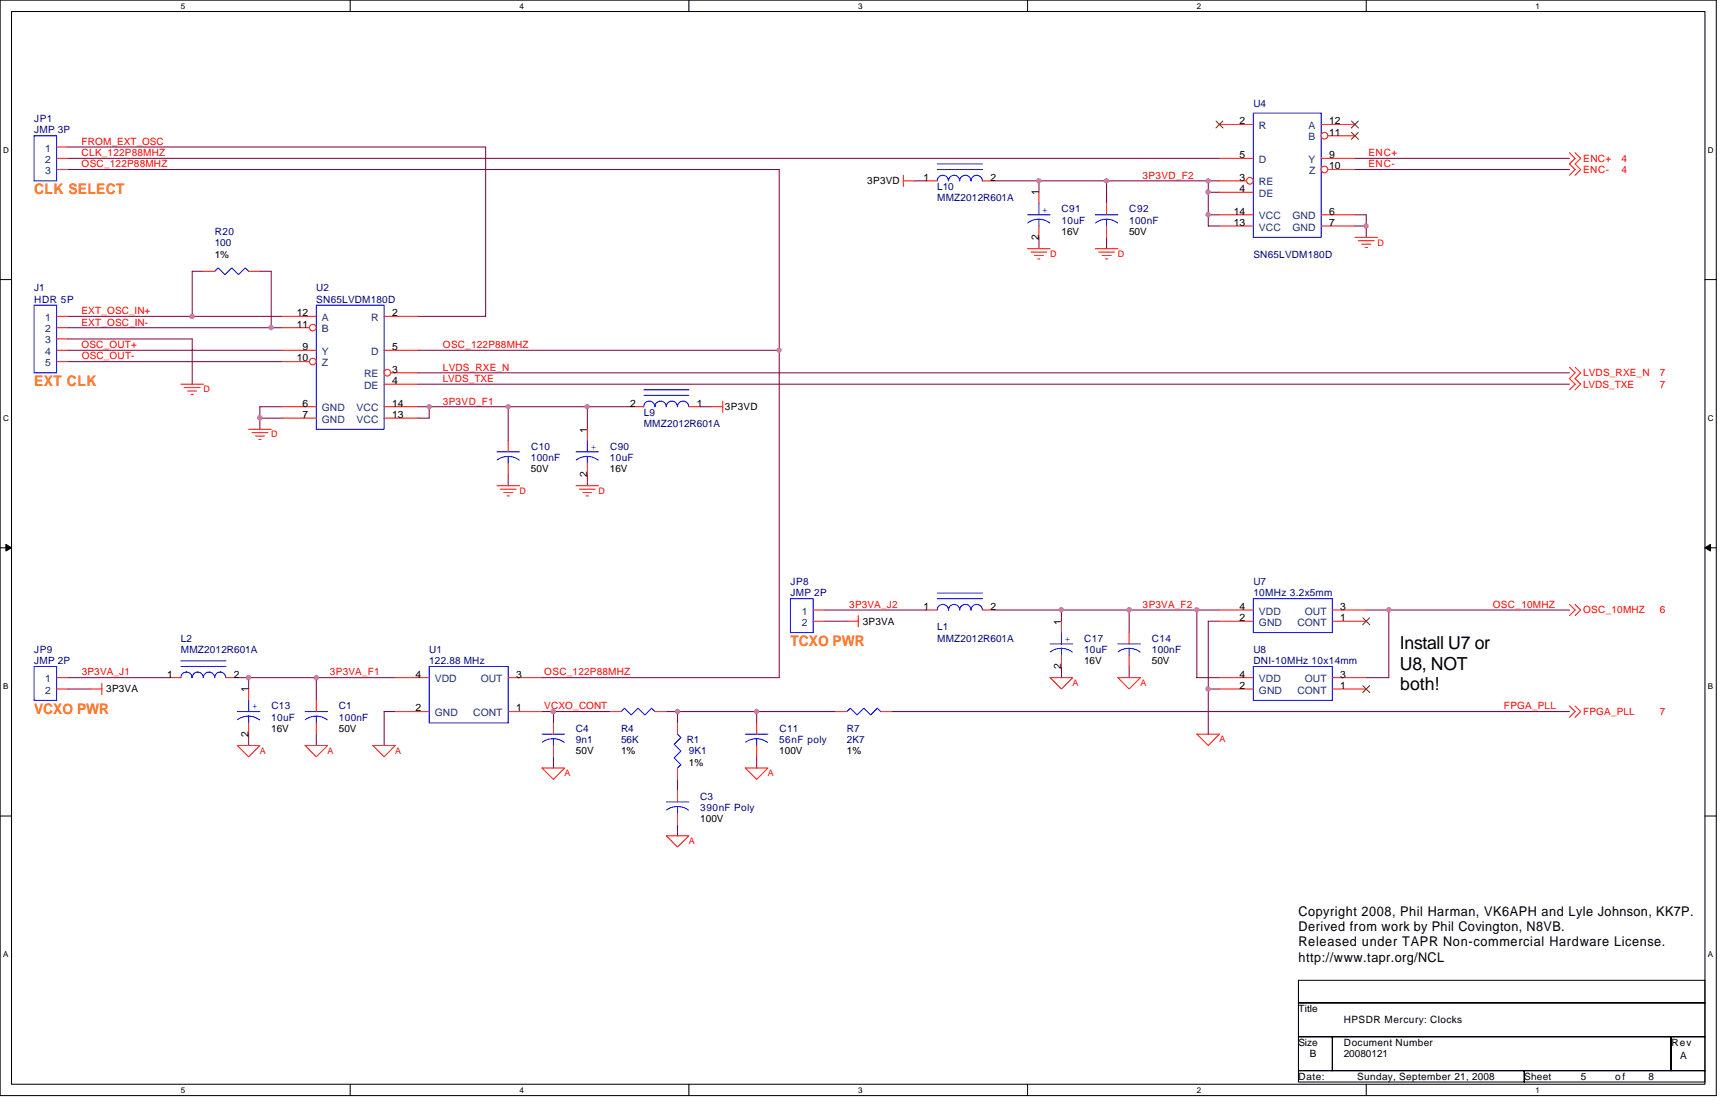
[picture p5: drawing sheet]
<svg xmlns="http://www.w3.org/2000/svg" width="432mm" height="279mm" viewBox="0 0 432 279" stroke-linecap="round" stroke-linejoin="round" font-family="sans-serif">
<path d="M0 0h428.6v273.6h-428.6zM2.9 2.9h422.9v267.8h-422.9z" fill="none" stroke="#000" stroke-width=".25"/>
<g fill="#fff">
<path d="M45.2 .4h1.1v2.2h-1.1z"/>
<path d="M45.2 271.1h1.1v2.2h-1.1z"/>
</g>
<path d="M87.5 0v2.9M87.5 270.7v2.9" fill="none" stroke="#000" stroke-width=".25"/>
<g fill="#fff">
<path d="M129.8 .4h1.1v2.2h-1.1z"/>
<path d="M129.8 271.1h1.1v2.2h-1.1z"/>
</g>
<path d="M172 0v2.9M172 270.7v2.9" fill="none" stroke="#000" stroke-width=".25"/>
<g fill="#fff">
<path d="M214.3 .4h1.1v2.2h-1.1z"/>
<path d="M214.3 271.1h1.1v2.2h-1.1z"/>
</g>
<path d="M256.6 0v2.9M256.6 270.7v2.9" fill="none" stroke="#000" stroke-width=".25"/>
<g fill="#fff">
<path d="M298.9 .4h1.1v2.2h-1.1z"/>
<path d="M298.9 271.1h1.1v2.2h-1.1z"/>
</g>
<path d="M341.2 0v2.9M341.2 270.7v2.9" fill="none" stroke="#000" stroke-width=".25"/>
<g fill="#fff">
<path d="M383.5 .4h1.1v2.2h-1.1z"/>
<path d="M383.5 271.1h1.1v2.2h-1.1z"/>
<path d="M.8 36.3h1.4v2.3h-1.4z"/>
<path d="M426.5 36.3h1.4v2.3h-1.4z"/>
<path d="M.8 103.3h1.4v2.2h-1.4z"/>
<path d="M426.5 103.3h1.4v2.2h-1.4z"/>
</g>
<path d="M0 69.8h2.9M425.8 69.8h2.8" fill="none" stroke="#000" stroke-width=".25"/>
<g fill="#fff">
<path d="M.8 170.2h1.3v2.3h-1.3z"/>
<path d="M426.5 170.2h1.3v2.3h-1.3z"/>
</g>
<path d="M0 136.8h2.9M425.8 136.8h2.8" fill="none" stroke="#000" stroke-width=".25"/>
<path d="M1.5 135.9l1.4 .9-1.4 .8zM425.8 136.8l1.4-.9v1.7z" fill="#000" stroke="#000" stroke-width=".25"/>
<g fill="#fff">
<path d="M.8 237.2h1.3v2.2h-1.3z"/>
<path d="M426.5 237.2h1.3v2.2h-1.3z"/>
</g>
<path d="M0 203.8h2.9M425.8 203.8h2.8M324.3 244.8h101.5v5.6h-101.5zM324.3 250.4h101.5v8.5h-101.5zM324.3 258.9h8.4v8.4h-8.4zM332.7 258.9h84.6v8.4h-84.6zM417.3 258.9h8.5v8.4h-8.5zM324.3 267.3h56.4v2.9h-56.4zM380.7 267.3h45.1v2.9h-45.1z" fill="none" stroke="#000" stroke-width=".25"/>
<g fill="none" stroke="#800040" stroke-width=".25">
<path d="M17 36.7h104.3v42.3h-16.9M17 39.5h287.5M338.4 39.5h53.6M17 42.3h177.6v126.9h-59.2M228.4 45.2h2.9M248.2 45.2h11.3v2.8M259.5 45.2h16.9v5.6M259.5 59.3v2.8M276.4 45.2h28.1M276.4 59.3v2.8M301.8 45.2v11.2h2.7M301.8 53.6h2.7"/>
<path d="M301.8 48h2.7M338.4 42.3h53.6M338.4 56.4h2.8M338.4 53.6h2.8v5.7M17 79h53.5M50.8 67.7h-2.8v11.3M64.9 67.7h2.8v14.1M17 90.3h53.5M17 84.6h31v11.3M17 87.5h53.5M17 81.8h53.5M104.4 87.5h90.2"/>
<path d="M104.4 95.9h287.6M104.4 93.1h287.6M64.9 104.4h5.6M70.5 101.6h-5.6v5.6M104.4 101.6h2.8v2.8h-2.8M107.2 101.6h19.7v8.4M126.9 101.6h19.8v5.6M126.9 118.5v2.8M146.7 101.6h11.2M146.7 118.5v2.8M174.9 101.6h2.8M205.9 152.3h25.4"/>
<path d="M205.9 155.1h5.6M248.2 152.3h56.3M265.1 152.3v2.8M282 152.3v5.6M298.9 152.3v16.9h5.6M304.5 155.1h-2.7v28.2M341.2 152.3h50.8M346.8 152.3v16.9h-5.6M17 169.2h25.3M17 172h5.6M59.3 169.2h39.4M62.1 169.2v2.8"/>
<path d="M79 169.2v5.7M98.7 177.7h-2.8v8.4M135.4 177.7h16.9M138.2 177.7v2.8M166.4 177.7h42.3M169.2 177.7v2.8M189 177.7v2.8M222.8 177.7h169.2M265.1 166.4v2.8M282 166.4v2.8M301.8 172h2.7M62.1 183.3v2.8"/>
<path d="M79 183.3v2.8M138.2 189v2.8M169.2 194.6v2.8M189 189v2.8M169.2 205.9v2.8"/>
</g>
<g fill="none" stroke="#f00" stroke-width=".25">
<path d="M14.1 36.7h2.9M14.1 39.5h2.9M392 38.1l1.4 1.4-1.4 1.4 1.4 1.4-1.4 1.5M393.4 38.1l1.4 1.4-1.4 1.4 1.4 1.4-1.4 1.5M14.1 42.3h2.9M225.6 45.2h2.8M225.6 43.8v2.8M231.3 45.2h2.8M245.4 45.2h2.8M259.5 48v2.8M259.5 56.4v2.9M276.4 50.8v2.8"/>
<path d="M276.4 56.4v2.9M338.4 59.3h5.6M14.1 79h2.9M50.8 67.7h2.8M62.1 67.7h2.8M256.6 62.1h5.7M257.5 62.9h3.9M258.3 63.8h2.3M259.2 64.6h.5M273.6 62.1h5.6M274.4 62.9h3.9M275.3 63.8h2.2"/>
<path d="M276.1 64.6h.5M339.2 60.1h4M340.1 61h2.2M340.9 61.8h.6M14.1 81.8h2.9M14.1 84.6h2.9M14.1 87.5h2.9M14.1 90.3h2.9M45.2 95.9h5.6M46 96.8h4M46.9 97.6h2.2M47.7 98.5h.6"/>
<path d="M392 91.7l1.4 1.4-1.4 1.4 1.4 1.4-1.4 1.4M393.4 91.7l1.4 1.4-1.4 1.4 1.4 1.4-1.4 1.4M62.1 107.2h5.6M62.9 108h4M63.8 108.9h2.2M64.6 109.7h.6M126.9 110v2.8M126.9 115.7v2.8M157.9 101.6h2.9M172 101.6h2.9M177.7 101.6h2.8M180.5 100.2v2.8"/>
<path d="M124.1 121.3h5.7M125 122.1h3.9M125.8 123h2.3M126.7 123.8h.5M143.8 121.3h5.7M144.7 122.1h3.9M145.5 123h2.3M146.4 123.8h.5M203.1 155.1h2.8M203.1 152.3h2.8M211.5 155.1h2.8M214.3 153.7v2.8"/>
<path d="M231.3 152.3h2.8M245.4 152.3h2.8M265.1 155.1v2.8M282 157.9v2.9M304.5 155.1h8.5M304.5 152.3h8.5M332.7 155.1h8.5M332.7 152.3h8.5M392 150.9l1.4 1.4-1.4 1.4M393.4 150.9l1.4 1.4-1.4 1.4M14.1 172h2.9M14.1 169.2h2.9"/>
<path d="M22.6 172h2.8M25.4 170.6v2.8M62.1 172v2.9M79 174.9v2.8M262.3 169.2h5.6l-2.8 2.8zM265.1 163.6v2.8M279.2 169.2h5.6l-2.8 2.8zM282 163.6v2.8M304.5 172h8.5M304.5 169.2h8.5M332.7 172h8.5M332.7 169.2h8.5"/>
<path d="M392 176.3l1.4 1.4-1.4 1.4M393.4 176.3l1.4 1.4-1.4 1.4M59.3 186.1h5.6l-2.8 2.9zM62.1 180.5v2.8M76.2 186.1h5.6l-2.8 2.9zM79 180.5v2.8M93.1 186.1h5.6l-2.8 2.9zM135.4 191.8h5.6l-2.8 2.8zM138.2 180.5v2.8M138.2 186.1v2.9M169.2 197.4v2.8M186.1 191.8h5.7l-2.8 2.8z"/>
<path d="M189 180.5v2.8M189 186.1v2.9M298.9 183.3h5.6l-2.7 2.8zM166.4 208.7h5.6l-2.8 2.8zM169.2 203.1v2.8"/>
</g>
<g fill="none" stroke="#00f" stroke-width=".25">
<path d="M8.5 33.9h5.6v11.3h-5.6zM234.1 45.2a1.4 1.4 0 0 1 1.4-1.4 1.4 1.4 0 0 1 1.4 1.4 1.4 1.4 0 0 1 1.4-1.4 1.4 1.4 0 0 1 1.3 1.4M234.1 40.9h11.3M234.1 42.3h11.3M239.7 45.2a1.4 1.4 0 0 1 1.4-1.4 1.4 1.4 0 0 1 1.4 1.4 1.42 1.42 0 0 1 1.4-1.4 1.42 1.42 0 0 1 1.4 1.4M256.6 53.6h5.7M256.7 55.7l1.3-.7 1.4-.3 1.5 .3 1.3 .7M259.5 50.8v2.8M259.5 54.7v1.7M273.6 53.6h5.6M273.6 55.7a4.5 4.5 0 0 1 5.5 0M276.4 54.7v1.7"/>
<path d="M8.5 76.2h5.6v16.9h-5.6zM53.6 67.7l.9-.8 1.7 1.7 1.7-1.7 1.7 1.7 1.7-1.7 .8 .8M79 76.2h16.9v31h-16.9zM160.8 97.3h11.2M160.8 98.7h11.2M124.1 112.8h5.7M124.2 114.9a4.6 4.6 0 0 1 5.5 0M126.9 114v1.7M160.8 101.6a1.38 1.38 0 0 1 1.4-1.4 1.38 1.38 0 0 1 1.3 1.4M163.6 101.6a1.42 1.42 0 0 1 1.4-1.4 1.42 1.42 0 0 1 1.4 1.4 1.38 1.38 0 0 1 1.4-1.4 1.38 1.38 0 0 1 1.4 1.4M169.2 101.6a1.4 1.4 0 0 1 1.4-1.4 1.4 1.4 0 0 1 1.4 1.4M197.4 149.5h5.7v8.4h-5.7z"/>
<path d="M234.1 152.3a1.4 1.4 0 0 1 1.4-1.4 1.4 1.4 0 0 1 1.4 1.4 1.4 1.4 0 0 1 1.4-1.4 1.4 1.4 0 0 1 1.3 1.4M234.1 148.1h11.3M234.1 149.5h11.3M239.7 152.3a1.4 1.4 0 0 1 1.4-1.4 1.4 1.4 0 0 1 1.4 1.4 1.42 1.42 0 0 1 1.4-1.4 1.42 1.42 0 0 1 1.4 1.4M265.1 157.9v2.9M313 149.5h19.7v8.4h-19.7zM8.5 166.4h5.6v8.5h-5.6zM59.3 177.7h5.6M59.3 179.7l1.3-.7 1.5-.2 1.4 .3 1.3 .6M62.1 174.9v2.8M62.1 178.8v1.7M76.2 177.7h5.6"/>
<path d="M76.2 179.7a4.6 4.6 0 0 1 5.5 0M79 178.8v1.7M262.3 160.8h5.6M262.3 162.8l1.3-.7 1.5-.2 1.4 .2 1.3 .7M265.1 161.9v1.7M279.2 160.8h5.6M279.2 162.8a4.6 4.6 0 0 1 5.5 0M282 161.9v1.7M313 166.4h19.7v8.5h-19.7zM135.4 183.3h5.6M135.4 185.3l1.3-.6 1.5-.3 1.4 .3 1.3 .7M138.2 184.4v1.7"/>
<path d="M186.1 183.3h5.7M186.2 185.3l1.3-.6 1.5-.3 1.4 .3 1.3 .7M189 184.4v1.7M166.4 200.2h5.6M166.5 202.3a4.6 4.6 0 0 1 5.5 0M169.2 201.4v1.7"/>
</g>
<path d="M340.4 154.3l1.7 1.7M342.1 154.3l-1.8 1.7M340.4 171.2l1.7 1.7M342.1 171.2l-1.8 1.7" fill="none" stroke="#804000" stroke-width=".25"/>
<circle cx="78.1" cy="81.8" r=".83" fill="#fff" stroke="#f00" stroke-width=".25"/>
<path d="M70.5 79h8.5M95.9 79h8.5M70.5 81.8h6.8" fill="none" stroke="#f00" stroke-width=".25"/>
<circle cx="96.7" cy="93.1" r=".83" fill="#fff" stroke="#f00" stroke-width=".25"/>
<path d="M95.9 95.9h8.5M97.6 93.1h6.8M70.5 101.6h8.5" fill="none" stroke="#f00" stroke-width=".25"/>
<circle cx="78.1" cy="90.3" r=".83" fill="#fff" stroke="#f00" stroke-width=".25"/>
<path d="M70.5 90.3h6.8M70.5 87.5h8.5M95.9 87.5h8.5M70.5 104.4h8.5M95.9 101.6h8.5M95.9 104.4h8.5M152.3 177.7h2.8M163.6 177.7h2.8" fill="none" stroke="#f00" stroke-width=".25"/>
<path d="M313 28.2h16.9v31.1h-16.9zM155.1 177.7l.9-.9 1.6 1.7 1.7-1.7 1.7 1.7 1.7-1.7 .9 .9" fill="none" stroke="#00f" stroke-width=".25"/>
<circle cx="330.8" cy="33.9" r=".83" fill="#fff" stroke="#f00" stroke-width=".25"/>
<path d="M304.5 31.1h8.5M329.9 31.1h8.5M331.6 33.9h6.8" fill="none" stroke="#f00" stroke-width=".25"/>
<path d="M303.7 30.2l1.7 1.8M305.4 30.2l-1.7 1.8M337.5 33.1l1.8 1.7M337.5 30.2l1.8 1.8M339.2 33.1l-1.7 1.7M339.2 30.2l-1.7 1.8" fill="none" stroke="#804000" stroke-width=".25"/>
<circle cx="312.1" cy="45.1" r=".83" fill="#fff" stroke="#f00" stroke-width=".25"/>
<path d="M304.5 45.2h6.8M304.5 48h8.5M329.9 53.6h8.5" fill="none" stroke="#f00" stroke-width=".25"/>
<circle cx="330.8" cy="42.3" r=".83" fill="#fff" stroke="#f00" stroke-width=".25"/>
<g fill="none" stroke="#f00" stroke-width=".25">
<path d="M304.5 39.5h8.5M329.9 39.5h8.5M304.5 53.6h8.5M304.5 56.4h8.5M329.9 56.4h8.5M331.6 42.3h6.8M146.7 107.2v2.8M146.7 115.7v2.8M42.3 169.2h2.9M56.4 169.2h2.9M98.7 177.7h8.5M98.7 169.2h8.5"/>
<path d="M126.9 177.7h8.5M126.9 169.2h8.5M208.7 177.7h2.8M220 177.7h2.8M169.2 180.5v2.8M169.2 191.8v2.8"/>
</g>
<g fill="none" stroke="#00f" stroke-width=".25">
<path d="M143.8 112.8h5.7M143.9 114.9l1.3-.7 1.5-.2 1.4 .2 1.3 .7M146.7 110v2.8M146.7 114v1.7M45.2 169.2a1.4 1.4 0 0 1 1.4-1.4 1.4 1.4 0 0 1 1.4 1.4M45.2 165h11.2M45.2 166.4h11.2M48 169.2a1.38 1.38 0 0 1 1.4-1.4 1.38 1.38 0 0 1 1.4 1.4M50.8 169.2a1.4 1.4 0 0 1 1.4-1.4 1.4 1.4 0 0 1 1.4 1.4M53.6 169.2a1.38 1.38 0 0 1 1.4-1.4 1.38 1.38 0 0 1 1.4 1.4M107.2 166.4h19.7v14.1h-19.7zM211.5 177.7l.8-.9 1.7 1.7 1.7-1.7 1.7 1.7 1.7-1.7 .9 .9"/>
<path d="M169.2 183.3l.9 .8-1.7 1.7 1.7 1.7-1.7 1.7 1.7 1.7-.9 .9"/>
</g>
<g fill="#f0f" stroke="#f0f" stroke-width=".25">
<circle cx="282" cy="152.3" r=".56"/>
<circle cx="79" cy="169.2" r=".56"/>
<circle cx="62.1" cy="169.2" r=".56"/>
<circle cx="138.2" cy="177.7" r=".56"/>
<circle cx="346.8" cy="152.3" r=".56"/>
<circle cx="301.7" cy="45.1" r=".55"/>
<circle cx="341.2" cy="56.4" r=".55"/>
<circle cx="301.7" cy="53.6" r=".56"/>
<circle cx="301.7" cy="48" r=".56"/>
<circle cx="265" cy="152.3" r=".56"/>
<circle cx="298.9" cy="152.3" r=".55"/>
<circle cx="48" cy="79" r=".56"/>
<circle cx="64.9" cy="104.3" r=".56"/>
<circle cx="67.7" cy="81.8" r=".56"/>
<circle cx="194.6" cy="87.4" r=".55"/>
<circle cx="188.9" cy="177.7" r=".56"/>
<circle cx="301.7" cy="172" r=".55"/>
<circle cx="169.2" cy="177.7" r=".56"/>
<circle cx="276.4" cy="45.1" r=".55"/>
<circle cx="259.4" cy="45.1" r=".55"/>
<circle cx="146.6" cy="101.5" r=".55"/>
<circle cx="126.9" cy="101.5" r=".55"/>
<circle cx="107.2" cy="101.5" r=".55"/>
</g>
<g font-size="4.5">
<text x="349.6" y="162">Install U7 or</text>
<text x="349.6" y="167.2">U8, NOT</text>
<text x="349.7" y="172.3">both!</text>
</g>
<g font-size="3.6" fill="#ff8000">
<text x="8.5" y="48.6">CLK SELECT</text>
<text x="8.6" y="96.5">EXT CLK</text>
<text x="197.4" y="161.3">TCXO PWR</text>
<text x="8.5" y="178.3">VCXO PWR</text>
</g>
<g font-size="3.3">
<text x="324.3" y="228.6">Copyright 2008, Phil Harman, VK6APH and Lyle Johnson, KK7P.</text>
<text x="324.3" y="232.5">Derived from work by Phil Covington, N8VB.</text>
<text x="324.3" y="236.3">Released under TAPR Non-commercial Hardware License.</text>
<text x="324.3" y="240.2">http://www.tapr.org/NCL</text>
</g>
<g font-size="2.5" fill="#000080">
<text x="313" y="26.8">U4</text>
<text x="8.5" y="30.5">JP1</text>
<text x="8.5" y="33.3">JMP 3P</text>
<text x="234.1" y="47.4">L10</text>
<text x="234.1" y="50.2">MMZ2012R601A</text>
<text x="265.1" y="53">C91</text>
<text x="282" y="53">C92</text>
<text x="53.7" y="58.7">R20</text>
<text x="265.1" y="55.9">10uF</text>
<text x="282" y="55.9">100nF</text>
<text x="53.6" y="61.5">100</text>
<text x="313" y="64.3">SN65LVDM180D</text>
<text x="8.5" y="72.8">J1</text>
<text x="8.5" y="75.6">HDR 5P</text>
<text x="79" y="72.8">U2</text>
<text x="79" y="75.6">SN65LVDM180D</text>
<text x="160.8" y="103.8">L9</text>
<text x="160.8" y="106.6">MMZ2012R601A</text>
<text x="132.6" y="112.3">C10</text>
<text x="152.4" y="112.3">C90</text>
<text x="132.6" y="115.1">100nF</text>
<text x="152.3" y="115.1">10uF</text>
<text x="197.4" y="146.1">JP8</text>
<text x="197.4" y="148.9">JMP 2P</text>
<text x="313" y="146.1">U7</text>
<text x="313" y="148.9">10MHz 3.2x5mm</text>
<text x="45.2" y="160.2">L2</text>
<text x="234.1" y="157.4">L1</text>
<text x="234.1" y="160.2">MMZ2012R601A</text>
<text x="270.8" y="160.2">C17</text>
<text x="287.7" y="160.2">C14</text>
<text x="8.5" y="163">JP9</text>
<text x="8.5" y="165.8">JMP 2P</text>
<text x="45.2" y="163">MMZ2012R601A</text>
<text x="107.2" y="163">U1</text>
<text x="107.2" y="165.8">122.88 MHz</text>
<text x="270.7" y="163">10uF</text>
<text x="287.7" y="163">100nF</text>
<text x="313" y="163">U8</text>
<text x="313" y="165.8">DNI-10MHz 10x14mm</text>
<text x="67.7" y="179.9">10uF</text>
<text x="67.8" y="177.1">C13</text>
<text x="84.6" y="177.1">C1</text>
<text x="84.6" y="179.9">100nF</text>
<text x="143.8" y="182.8">C4</text>
<text x="143.8" y="185.5">9n1</text>
<text x="155.1" y="182.8">R4</text>
<text x="155.1" y="185.5">56K</text>
<text x="171.5" y="185.5">R1</text>
<text x="194.6" y="185.5">56nF poly</text>
<text x="194.6" y="182.8">C11</text>
<text x="211.5" y="182.8">R7</text>
<text x="211.5" y="185.5">2K7</text>
<text x="172" y="188.4">9K1</text>
<text x="174.9" y="199.6">C3</text>
<text x="174.9" y="202.5">390nF Poly</text>
</g>
<g font-size="2.5">
<text x="309.6" y="31">2</text>
<text x="331.9" y="33.9">11</text>
<text x="331.9" y="31">12</text>
<text x="309.6" y="39.5">5</text>
<text x="331.9" y="39.5">9</text>
<text x="216.6" y="46">3P3VD</text>
<text x="230.6" y="45.1">1</text>
<text x="247.4" y="45.1">2</text>
<text x="309.6" y="45.1">3</text>
<text x="309.6" y="48">4</text>
<text x="331.9" y="42.3">10</text>
<text x="259.4" y="48.8" transform="rotate(-90 259.4 48.8)">1</text>
<text x="308.1" y="53.6">14</text>
<text x="331.9" y="53.6">6</text>
<text x="259.4" y="59.9" transform="rotate(-90 259.4 59.9)">2</text>
<text x="265.1" y="58.7">16V</text>
<text x="282" y="58.7">50V</text>
<text x="308.1" y="56.4">13</text>
<text x="331.9" y="56.4">7</text>
<text x="53.6" y="64.3">1%</text>
<text x="74.1" y="81.8">11</text>
<text x="74.1" y="79">12</text>
<text x="97.9" y="79">2</text>
<text x="75.6" y="87.4">9</text>
<text x="97.9" y="87.4">5</text>
<text x="74.1" y="90.3">10</text>
<text x="97.9" y="93">3</text>
<text x="97.9" y="95.9">4</text>
<text x="75.6" y="101.5">6</text>
<text x="97.9" y="101.5">14</text>
<text x="157.4" y="101.5">2</text>
<text x="174" y="101.5">1</text>
<text x="75.6" y="104.4">7</text>
<text x="97.9" y="104.4">13</text>
<text x="181.1" y="102.4">3P3VD</text>
<text x="146.6" y="108" transform="rotate(-90 146.6 108)">1</text>
<text x="132.6" y="117.9">50V</text>
<text x="146.6" y="119.1" transform="rotate(-90 146.6 119.1)">2</text>
<text x="152.3" y="117.9">16V</text>
<text x="215.5" y="156">3P3VA</text>
<text x="230.6" y="152.3">1</text>
<text x="247.4" y="152.3">2</text>
<text x="265" y="156" transform="rotate(-90 265 156)">1</text>
<text x="309.6" y="155.1">2</text>
<text x="309.6" y="152.3">4</text>
<text x="334.7" y="155.1">1</text>
<text x="334.7" y="152.3">3</text>
<text x="265" y="167" transform="rotate(-90 265 167)">2</text>
<text x="270.7" y="165.8">16V</text>
<text x="287.7" y="165.8">50V</text>
<text x="26.5" y="172.9">3P3VA</text>
<text x="41.7" y="169.2">1</text>
<text x="58.4" y="169.2">2</text>
<text x="62.1" y="172.9" transform="rotate(-90 62.1 172.9)">1</text>
<text x="103.8" y="169.2">4</text>
<text x="128.9" y="169.2">3</text>
<text x="309.6" y="172">2</text>
<text x="309.6" y="169.2">4</text>
<text x="334.7" y="172">1</text>
<text x="334.7" y="169.2">3</text>
<text x="103.8" y="177.6">2</text>
<text x="128.9" y="177.6">1</text>
<text x="62.1" y="183.9" transform="rotate(-90 62.1 183.9)">2</text>
<text x="67.7" y="182.8">16V</text>
<text x="84.6" y="182.8">50V</text>
<text x="143.8" y="188.4">50V</text>
<text x="155.1" y="188.4">1%</text>
<text x="172" y="191.2">1%</text>
<text x="194.6" y="188.4">100V</text>
<text x="211.5" y="188.4">1%</text>
<text x="174.9" y="205.3">100V</text>
<text x="324.3" y="252.6">Title</text>
<text x="335.6" y="255.5">HPSDR Mercury: Clocks</text>
<text x="324.3" y="261.1">Size</text>
<text x="327.1" y="263.9">B</text>
<text x="335.6" y="261.1">Document Number</text>
<text x="335.6" y="263.9">20080121</text>
<text x="417.4" y="261.1">Rev</text>
<text x="324.3" y="269.6">Date:</text>
<text x="339" y="269.6">Sunday, September 21, 2008</text>
<text x="380.7" y="269.6">Sheet</text>
<text x="394.8" y="269.6">5</text>
<text x="403.4" y="269.6">of</text>
<text x="411.7" y="269.6">8</text>
<text x="419.6" y="264.5">A</text>
</g>
<g font-size="2.5" fill="#004080">
<text x="314.4" y="32.2">R</text>
<text x="326.8" y="35.1">B</text>
<text x="326.8" y="32.2">A</text>
<text x="11.3" y="37.8">1</text>
<text x="11.3" y="40.7">2</text>
<text x="314.4" y="40.7">D</text>
<text x="326.8" y="40.7">Y</text>
<text x="11.3" y="43.5">3</text>
<text x="314.4" y="46.3">RE</text>
<text x="327" y="43.5">Z</text>
<text x="314.4" y="49.1">DE</text>
<text x="314.4" y="54.8">VCC</text>
<text x="314.4" y="57.6">VCC</text>
<text x="322.8" y="54.8">GND</text>
<text x="322.8" y="57.6">GND</text>
<text x="11.3" y="80.1">1</text>
<text x="11.3" y="83">2</text>
<text x="80.4" y="83">B</text>
<text x="80.4" y="80.1">A</text>
<text x="92.7" y="80.1">R</text>
<text x="11.3" y="85.8">3</text>
<text x="11.3" y="88.6">4</text>
<text x="80.4" y="88.6">Y</text>
<text x="92.7" y="88.6">D</text>
<text x="11.3" y="91.4">5</text>
<text x="80.4" y="91.4">Z</text>
<text x="90.9" y="94.2">RE</text>
<text x="90.9" y="97.1">DE</text>
<text x="80.4" y="102.7">GND</text>
<text x="80.4" y="105.5">GND</text>
<text x="89.1" y="102.7">VCC</text>
<text x="89.1" y="105.5">VCC</text>
<text x="200.2" y="153.5">1</text>
<text x="314.4" y="153.5">VDD</text>
<text x="325.9" y="153.5">OUT</text>
<text x="200.2" y="156.3">2</text>
<text x="314.4" y="156.3">GND</text>
<text x="324" y="156.3">CONT</text>
<text x="11.3" y="170.3">1</text>
<text x="11.3" y="173.2">2</text>
<text x="108.6" y="170.3">VDD</text>
<text x="120.1" y="170.3">OUT</text>
<text x="314.4" y="173.2">GND</text>
<text x="314.4" y="170.3">VDD</text>
<text x="324" y="173.2">CONT</text>
<text x="325.9" y="170.3">OUT</text>
<text x="108.6" y="178.8">GND</text>
<text x="118.2" y="178.8">CONT</text>
</g>
<g font-size="2.5" fill="#f00">
<text x="20.4" y="36.2">FROM_EXT_OSC</text>
<text x="20.4" y="39">CLK_122P88MHZ</text>
<text x="20.4" y="41.8">OSC_122P88MHZ</text>
<text x="341.8" y="39">ENC+</text>
<text x="341.8" y="41.8">ENC-</text>
<text x="395.4" y="40.4">ENC+</text>
<text x="404.9" y="40.4">4</text>
<text x="285.4" y="44.6">3P3VD_F2</text>
<text x="395.4" y="43.2">ENC-</text>
<text x="404.9" y="43.2">4</text>
<text x="20.4" y="78.4">EXT_OSC_IN+</text>
<text x="20.4" y="81.3">EXT_OSC_IN-</text>
<text x="20.4" y="86.9">OSC_OUT+</text>
<text x="20.4" y="89.7">OSC_OUT-</text>
<text x="110.6" y="86.9">OSC_122P88MHZ</text>
<text x="110.6" y="95.4">LVDS_TXE</text>
<text x="110.6" y="92.5">LVDS_RXE_N</text>
<text x="395.4" y="93.9">LVDS_RXE_N</text>
<text x="414.5" y="93.9">7</text>
<text x="110.6" y="101">3P3VD_F1</text>
<text x="395.4" y="96.8">LVDS_TXE</text>
<text x="414.5" y="96.8">7</text>
<text x="212.1" y="151.8">3P3VA_J2</text>
<text x="285.4" y="151.8">3P3VA_F2</text>
<text x="372.8" y="151.8">OSC_10MHZ</text>
<text x="395.4" y="153.2">OSC_10MHZ</text>
<text x="414.5" y="153.2">6</text>
<text x="20.4" y="168.7">3P3VA_J1</text>
<text x="82.4" y="168.7">3P3VA_F1</text>
<text x="135.9" y="168.7">OSC_122P88MHZ</text>
<text x="135.9" y="177.1">VCXO_CONT</text>
<text x="375.6" y="177.1">FPGA_PLL</text>
<text x="395.4" y="178.5">FPGA_PLL</text>
<text x="414.5" y="178.5">7</text>
</g>
<g font-size="2.5" fill="#00f">
<text x="260.3" y="53.1">+</text>
<text x="147.5" y="112.3">+</text>
<text x="265.9" y="160.2">+</text>
<text x="62.9" y="177.1">+</text>
</g>
<g font-size="2.2" fill="#f00">
<text x="262.3" y="64.1">D</text>
<text x="279.2" y="64.1">D</text>
<text x="344" y="61.3">D</text>
<text x="50.8" y="98">D</text>
<text x="67.7" y="109.2">D</text>
<text x="129.8" y="123.3">D</text>
<text x="149.5" y="123.3">D</text>
<text x="267.9" y="171.2">A</text>
<text x="284.8" y="171.2">A</text>
<text x="304.5" y="185.3">A</text>
<text x="64.9" y="188.2">A</text>
<text x="81.8" y="188.2">A</text>
<text x="98.7" y="188.2">A</text>
<text x="141" y="193.8">A</text>
<text x="191.8" y="193.8">A</text>
<text x="172" y="210.7">A</text>
</g>
<g font-size="2">
<text x="45.2" y="2.2">5</text>
<text x="129.8" y="2.2">4</text>
<text x="214.3" y="2.2">3</text>
<text x="298.9" y="2.2">2</text>
<text x="383.5" y="2.2">1</text>
<text x=".8" y="38.1">D</text>
<text x="426.5" y="38.1">D</text>
<text x=".8" y="105.1">C</text>
<text x="426.5" y="105.1">C</text>
<text x=".8" y="172">B</text>
<text x="426.5" y="172">B</text>
<text x=".8" y="239">A</text>
<text x="426.5" y="239">A</text>
<text x="45.2" y="272.9">5</text>
<text x="129.8" y="272.9">4</text>
<text x="214.3" y="272.9">3</text>
<text x="298.9" y="272.9">2</text>
<text x="383.5" y="272.9">1</text>
</g>
</svg>
